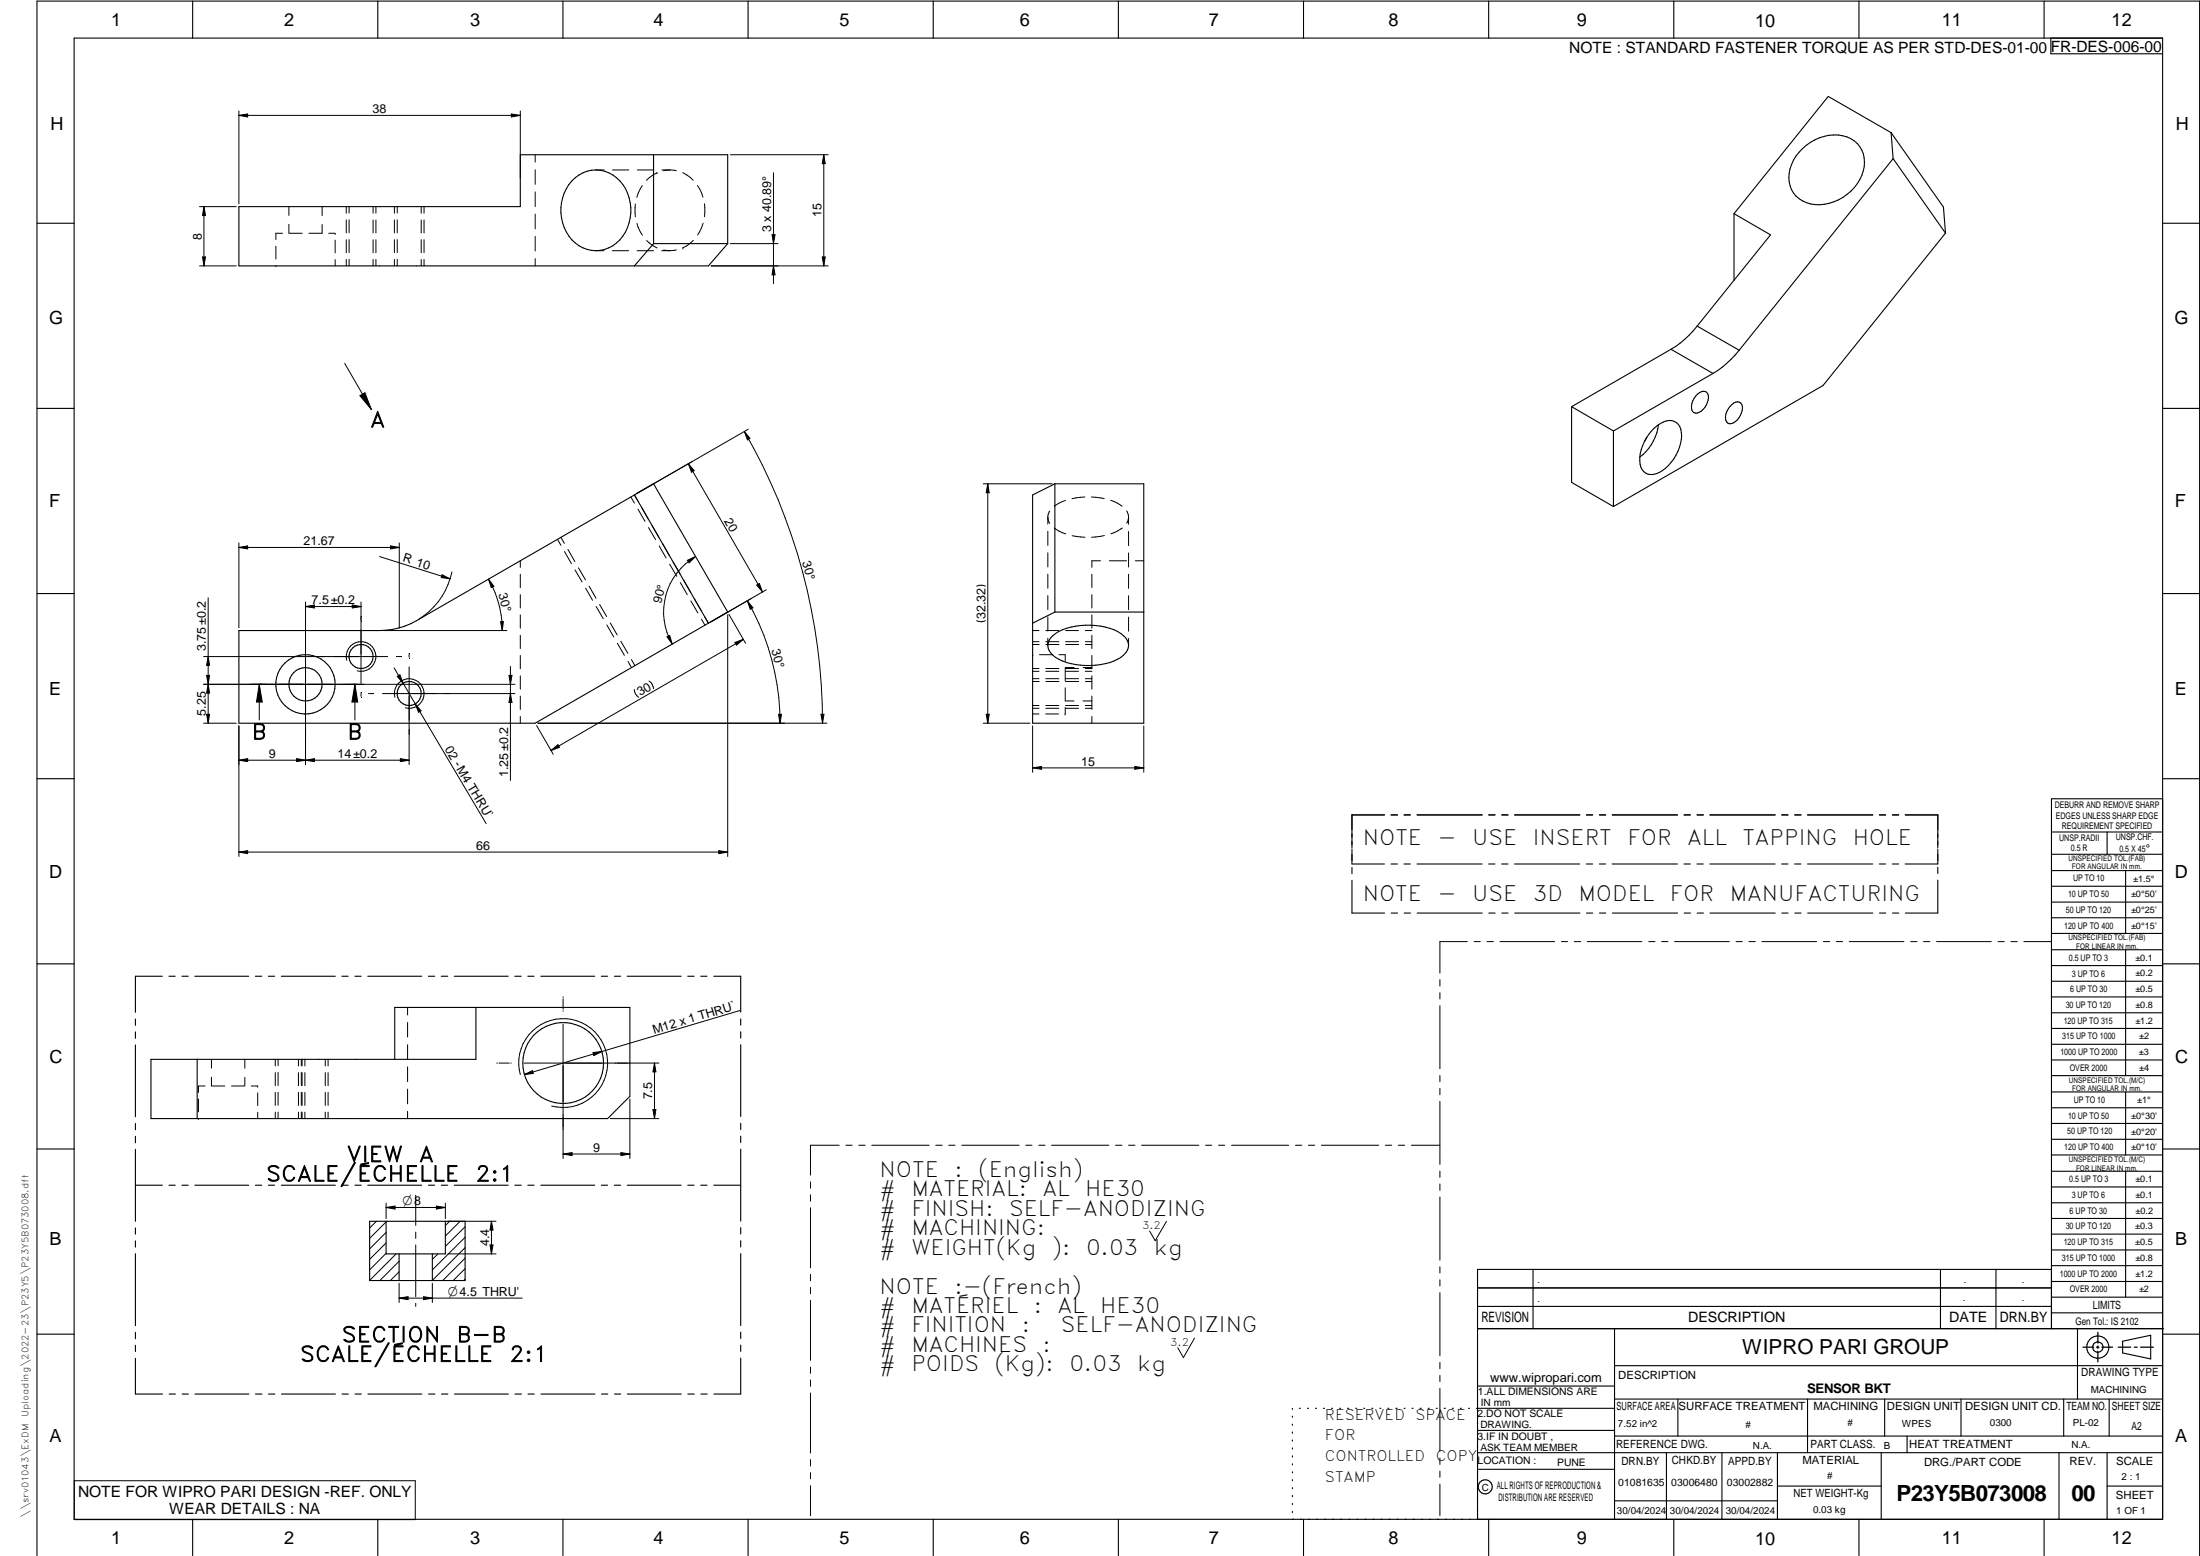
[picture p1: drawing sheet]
<svg xmlns="http://www.w3.org/2000/svg" width="594mm" height="420mm" viewBox="0 0 594 420" stroke-linecap="round" stroke-linejoin="round" font-family="sans-serif">
<g fill="none" stroke="#000" stroke-width=".3">
<path d="M20 10.3h564v400h-564zM52 .3v10M102 .3v10M152 .3v10M202 .3v10M252 .3v10M302 .3v10M352 .3v10M402 .3v10M452 .3v10M502 .3v10M552 .3v10"/>
<path d="M553.8 10.3v4.2h30.2M510.7 35.8l.5 7M510.7 35.8l-17-9.8-25.5 31.7M510.7 35.8l14.1 20.1 .5 7M64.5 55.8h76v-14h56v24l-5.2 6h-126.8zM154.4 48.9a8.8 8.8 0 0 1 14.5 2 12 12 0 0 1-3.4 15.5 8.9 8.9 0 0 1-13.1-5 12.2 12.2 0 0 1 2-12.5zM176.5 41.8v24M468.2 57.7v18M468.2 57.7l9.9 5.7-19.8 24.7M486.7 40.1a12.2 12.2 0 0 1 12-3.1 7.4 7.4 0 0 1 4.1 10.3 12.6 12.6 0 0 1-15 7.4 7.3 7.3 0 0 1-4-10.2 11 11 0 0 1 2.9-4.4zM511.2 42.8l14.1 20.1M511.2 42.8l-41.6 51.8"/>
<path d="M10 60.3h10M176.5 65.8l-5.2 6M176.5 65.8h20M525.3 62.9l-33 41.2-56.6 32.7M584 60.3h10M451.2 94.3l-26.8 15.5M451.2 94.3l11.4 6.5M458.3 88.1l11.3 6.5M458.3 88.1a25.1 25.1 0 0 1-7.1 6.2M469.6 94.6l-2.2 2.5a22.4 22.4 0 0 1-4.8 3.7M10 110.3h10M424.4 109.8v20.5l11.3 6.5"/>
<path d="M424.4 109.8l11.3 6.6M435.7 116.4v20.4M444.7 118.1l-.5 .9M446.7 115.6a5.6 5.6 0 0 1 5.4-1.8 3.8 3.8 0 0 1 2 3.9 11.9 11.9 0 0 1-6.8 10.2 3.2 3.2 0 0 1-4.5-3.4 12.4 12.4 0 0 1 3.9-8.9zM447.8 114.7a12.9 12.9 0 0 1-5 8.7M458.4 106.4a1.61 1.61 0 0 1 1.6-.7 1.61 1.61 0 0 1 1.3 1.1 4.3 4.3 0 0 1-3.5 4.7 1.86 1.86 0 0 1-.9-2.7l.6-1.3zM462.6 100.8l-26.9 15.6M467.6 109.3a1.61 1.61 0 0 1 2.2-.6 1.61 1.61 0 0 1 .6 2.2 4.1 4.1 0 0 1-3.4 3.5 1.9 1.9 0 0 1-.9-2.7l.6-1.3zM584 110.3h10M171.3 133.6l5.2-3 20 34.7-5.2 3M171.3 133.6l20 34.7M171.3 133.6l-58.8 34a20.1 20.1 0 0 1-10 2.7h-38v25h80l46.8-27"/>
<path d="M278.8 133.6l6.1-3h24v64.7h-30.1zM284.9 130.6v34.7M10 160.3h10M283.7 172.3a14.1 14.1 0 0 1 10.8-3.5 13.5 13.5 0 0 1 9.5 3.5 3.4 3.4 0 0 1-1.3 5.2 18.7 18.7 0 0 1-17.7 0 3.4 3.4 0 0 1-1.3-5.2zM284.9 165.3h24M284.9 165.3l-6.1 3M584 160.3h10M10 210.3h10M584 215.7h-30v143.1M584 210.3h10M365.1 237.7v8.8h8.8M365.1 234.2v1.7"/>
<path d="M365.1 229.2v4.1h8.7M373.9 220h-8.8v8.9M375.6 220h1.8M375.6 233.3h1.8M379.1 220h1.8M379.1 233.3h1.7M382.6 220h17.7M382.6 233.3h17.6M402 220h1.7M402 233.3h1.7M405.5 220h1.7M405.5 233.3h1.7"/>
<path d="M409 220h17.6M409 233.3h17.6M428.4 220h1.7M428.4 233.3h1.7M431.9 220h1.7M431.9 233.3h1.7M435.3 220h17.7M435.3 233.3h17.7M454.7 220h1.8M454.7 233.3h1.7M458.3 220h1.7M458.3 233.3h1.6"/>
<path d="M461.7 220h17.7M461.7 233.3h17.6M481.1 220h1.7M481.1 233.3h1.7M484.6 220h1.8M484.6 233.3h1.7M488.1 220h17.6M488.1 233.3h17.6M507.5 220h1.7M507.5 233.3h1.7M511 220h1.7M511 233.3h1.7"/>
<path d="M514.5 220h8.8v8.9M523.3 234.2v1.7M523.3 237.7v8.8h-8.8M523.3 229.3v4h-8.8M554 224.7h30M554 230.7h30M554 235.1h30M554 239.3h30M569 224.7v6M574 235.1v17M375.7 246.5h1.7M379.2 246.5h1.7"/>
<path d="M382.7 246.5h17.6M402 246.5h1.7M405.5 246.5h1.7M409 246.5h17.6M428.4 246.5h1.7M431.9 246.5h1.7M435.4 246.5h17.6M454.8 246.5h1.7M458.3 246.5h1.7M461.8 246.5h17.6M481.2 246.5h1.6M484.7 246.5h1.7"/>
<path d="M488.1 246.5h17.6M507.5 246.5h1.7M511 246.5h1.7M554 243.6h30M554 247.8h30M554 252.1h30M554 256.5h30M574 256.5v33.9M10 260.3h10M36.6 275.2v1.7M36.6 278.6v1.8M43.9 263.6h-7.3v9.7"/>
<path d="M45.6 263.6h1.7M49.1 263.6h1.7M52.6 263.6h14.6M69 263.6h1.7M72.5 263.6h1.7M76 263.6h14.5M92.3 263.6h1.7M95.8 263.6h1.7M99.3 263.6h14.6M115.7 263.6h1.7M119.2 263.6h1.7M122.7 263.6h14.5"/>
<path d="M128.5 272v14h-87.7v16h123.3l6-6v-24h-63.5v14M139 263.6h1.8M142.5 263.6h1.7M146 263.6h14.6M162.4 263.6h1.7M165.9 263.6h1.7M169.4 263.6h14.5M185.7 263.6h1.7M189.2 263.6h1.7M192.7 263.6h7.3v9.7M200 275.1v1.7M200 278.6v1.7"/>
<path d="M554 260.7h30M554 265h30M554 269.2h30M554 273.5h30M554 277.7h30M584 260.3h10M36.6 282.2v19.3M53.2 286v16M200 282.1v19.4M554 282h30M554 286.2h30M554 290.4h30"/>
<path d="M554 294.9h30M554 299.1h30M574 294.9v17M10 310.3h10M36.6 303.4v1.7M36.6 306.8v1.8M36.6 310.3v19.5M200 303.3v1.7M200 306.8v1.7M200 310.3v19.4M554 303.4h30M554 307.6h30"/>
<path d="M554 311.9h30M554 316.3h30M574 316.3v34M584 310.3h10M36.6 331.6v1.6M36.6 335.1v1.7M36.6 338.5v19.5M36.6 320h7.3M45.6 320h1.7M49.1 320h1.7M52.6 320h14.6M69 320h1.7"/>
<path d="M72.5 320h1.7M76 320h14.5M92.3 320h1.7M95.8 320h1.7M99.3 320h14.6M99.8 329.8h25.8v16h-25.8zM107.8 338.6v7.2M115.7 320h1.7M116.7 338.6v7.2M119.2 320h1.7M120.3 329.8v8.8h-16v-8.8M122.7 320h14.5"/>
<path d="M139 320h1.8M142.5 320h1.7M146 320h14.6M162.4 320h1.7M165.9 320h1.7M169.4 320h14.5M185.7 320h1.7M189.2 320h1.7M192.7 320h7.3M200 331.5v1.7M200 335v1.7M200 338.5v19.4"/>
<path d="M554 320.5h30M554 324.8h30M554 329h30M554 333.2h30M554 337.5h30M36.6 359.7v1.8M200 359.7v1.7M399 358.8h185.2M399 352.8h155M399 347.8h155M414 342.8v16M436 358.8v51.5"/>
<path d="M524 342.8v16M539 342.8v16M554 341.8h30M554 346h30M554 350.3h30M554 354.5h30M554 342.8h-155v67.5M561 358.8v19M10 360.3h10M36.6 366.8v9.6h7.3M36.6 363.3v1.7M45.7 376.4h1.7"/>
<path d="M49.2 376.4h1.7M52.7 376.4h14.5M69 376.4h1.7M72.5 376.4h1.7M76 376.4h14.6M92.4 376.4h1.7M95.9 376.4h1.7M99.3 376.4h14.6M115.7 376.4h1.7M119.2 376.4h1.7M122.7 376.4h14.6M139.1 376.4h1.7"/>
<path d="M142.6 376.4h1.7M146.1 376.4h14.5M162.4 376.4h1.7M165.9 376.4h1.7M169.4 376.4h14.6M185.8 376.4h1.7M189.3 376.4h1.7M200 363.2v1.7M200 366.7v9.7h-7.2M399 374.3h37M436 377.8h148M453.1 377.8v10"/>
<path d="M488.1 377.8v14.5M508.9 377.8v10M529.5 377.8v10M557.3 377.8v10M569.5 377.8v10M573.2 362.2l7.6-1.6v6.3l-7.6-1.6zM584 368.8h-148M584 360.3h10M349 380.3v.3M349 382.4v.3M349 384.6v.3M349 386.7v.3"/>
<path d="M349 388.8v.3M349 391v.3M349 393.1v.3M349 395.3v.3M349 397.4v.3M349 399.5v.3M350.9 380.3h.2M353.1 380.3h.2M355.2 380.3h.3M357.4 380.3h.3M359.6 380.3h.3M361.7 380.3h.3"/>
<path d="M363.9 380.3h.3M366.1 380.3h.3M368.3 380.3h.2M370.4 380.3h.3M372.6 380.3h.3M374.8 380.3h.3M376.9 380.3h.4M379.1 380.3h.3M381.3 380.3h.3M383.4 380.3h.4M385.6 380.3h.3M387.8 380.3h.3"/>
<path d="M390 380.3h.3M392.2 380.3h.3M394.3 380.3h.3M396.5 380.3h.3M398.7 380.3h37.3M399 396.7h37M399 392.3h185M399 386.2h37M436 387.8h148M450 392.3v18M465 392.3v18M480 392.3v18"/>
<path d="M508 392.3v18M515 387.8v4.5M556 392.3v18M569 392.3v18M52 410.3v9.7M102 410.3v9.7M152 410.3v9.7M202 410.3v9.7M252 410.3v9.7M302 410.3v9.7M349 401.7v.3M349 403.8v.4"/>
<path d="M349 406v.3M349 408.1v.3M352 410.3v9.7M402 410.3v9.7M436 405.3h44M452 410.3v9.7M480 401.3h28M502 410.3v9.7M552 410.3v9.7M569 401.3h15M10 420v-419.7h584v419.7"/>
<circle cx="97.5" cy="177.3" r="3.2"/>
<circle cx="82.5" cy="184.8" r="4.5"/>
<circle cx="82.5" cy="184.8" r="8"/>
<circle cx="110.5" cy="187.3" r="3.2"/>
<circle cx="152.1" cy="287" r="10.9"/>
<circle cx="566.5" cy="363.7" r="1.39"/>
<circle cx="566.5" cy="363.8" r="3"/>
<circle cx="401.1" cy="401.5" r="1.9"/>
</g>
<g fill="none" stroke="#000" stroke-width=".27">
<path d="M64.5 30v25.1M64.5 31.2h76M64.5 31.2l2.4-.4v.8zM138.1 30.8l2.4 .4-2.4 .4zM140.5 30v18.1M53.9 55.8h9.9M55.1 55.8l.4 2.4h-.8zM55.1 55.8v16M78 55.8v2.4M87 55.8v2.4M93.5 55.8v1.8M93.5 59.4v3.5"/>
<path d="M94.3 55.8v1.7M94.3 59.4v3.5M100.7 55.8v1.8M100.7 59.4v3.5M101.5 55.8v1.8M101.5 59.4v3.5M106.5 55.8v1.8M106.5 59.4v3.5M107.3 55.8v1.7M107.3 59.4v3.5M113.7 55.8v1.8M113.7 59.4v3.5"/>
<path d="M114.5 55.8v1.8M114.5 59.4v3.5M144.5 41.8v2M144.5 45.8v4M144.5 51.8v4M144.5 57.8v4M160.9 45.9h2.2M165.4 45.9h4.4M171.6 55.1v3.4M172.1 45.9h4.4M173.4 50.1l-1.1 2.1-.3 1.1M177.4 46.7h.1"/>
<path d="M177.4 46.7l-2.1 1.3-.7 .7M178.7 45.9h2.2M180.9 45.9l1.7 .2M180.9 45.9l-1.8 .2M184.4 46.6l2.1 1.4 .7 .7M188.3 50.1l1.2 2.1 .3 1.1M190.2 55v3.5M197.2 41.8h26.4M208.9 46.7v29.9M222.5 41.8v30M222.5 41.8l.3 2.4h-.8zM53.9 71.8h9.9"/>
<path d="M54.7 69.4h.8l-.4 2.4zM74.5 71.8h.1M74.5 66.5v3.4M76.3 63h-1.8v1.7M78 60.6v2.4M78.1 63h3.5M83.4 63h3.5M87 60.6v2.4M88.8 63h1.7M90.5 63h.1M90.5 64.9v3.4M90.5 70.1v1.7"/>
<path d="M93.5 64.7v3.5M93.5 70.1v1.7M94.3 64.7v3.5M94.3 70v1.8M100.7 64.7v3.5M100.7 70.1v1.7M101.5 64.7v3.5M101.5 70.1v1.7M106.5 64.7v3.5M106.5 70.1v1.7M107.3 64.7v3.5M107.3 70v1.8"/>
<path d="M113.7 64.7v3.5M113.7 70.1v1.7M114.5 64.7v3.5M114.5 70.1v1.7M144.5 63.8v4M144.5 69.9v1.9M160.9 67.7h2.2M165.3 67.7h4.4M172 60.3l.3 1.1 1.2 2.1M172 67.7h4.4M174.6 64.9l1.8 1.5 1.1 .6M178.7 67.7h2.2"/>
<path d="M179.2 67.5l1.7 .2M182.7 67.5l-1.8 .2M184.4 66.9h.1M187.2 64.9l-1.7 1.5-1.1 .5M189.9 60.3l-.4 1.1-1.1 2.1M192 71.8h31.6M197.2 65.8h12.9M208.5 63.4h.8l-.4 2.4zM208.9 71.8l.4 2.4h-.8zM222 69.4h.8l-.3 2.4zM93.1 98.1l7.2 12.5M97.2 106.8l1.3-.8 1.8 4.6z"/>
<path d="M201 116.5l1.5 1.9-.7 .4zM201 116.5a157.4 157.4 0 0 1 21.1 78.8M202.1 115.9l-30.2 17.4M170.3 134.2l1 1.6M171.3 133.6l.9 1.7M172.3 137.5l1.9 3.3M173.2 136.9l1.9 3.3M185.9 125.2l1.5 1.9-.7 .4zM185.9 125.2l20 34.7M265.5 130.6h18.6M266.7 130.6l.4 2.5h-.8zM266.7 130.6v64.7"/>
<path d="M282.9 139.6l.6 1.7M282.9 139.6v1.9M283.5 138l-.6 1.6M287.7 135.1l-1.8 .8-1.2 .8M292.9 134.2l-3.4 .5M294.7 134.2l3.5 .4M299.9 135.1l1.9 .8 1.2 .8M304.2 138l.6 1.6M304.8 139.6v2M304.8 139.6l-.6 1.7M64.5 146.6v22.9M64.5 147.8h43.3"/>
<path d="M64.5 147.8l2.4-.4v.8zM102.5 150.3l19 6M105.4 147.4l2.4 .4-2.4 .4zM107.8 146.6v22.9M119.4 155.2l2.1 1.1-2.3-.3zM122 154.4a19.9 19.9 0 0 1-8.9 12.8M131.9 156.4l1.5 1.9-.7 .4zM131.9 156.4a27.7 27.7 0 0 1 3.7 13.9M140.5 151.4v1.8M140.5 155.1v3.6M150.5 145.6l1 1.6M151.5 145.1l.9 1.6"/>
<path d="M152.4 148.9l1.9 3.3M153.4 148.4l1.8 3.2M155.3 153.9l1.9 3.2M156.2 153.3l1.9 3.3M158.2 158.8l1.8 3.3M159.1 158.3l1.8 3.2M175.1 142.5l1.9 3.2M176.1 141.9l1.9 3.3M178 147.4l1.9 3.3M178.9 146.8l1.9 3.3M180.8 152.4l1.9 3.2M181.8 151.8l1.9 3.2"/>
<path d="M183.7 157.3l1.9 3.3M184.7 156.7l1.8 3.3M185.6 151.3l2.2-1-1.7 1.7zM187.8 150.3a17.3 17.3 0 0 0-6.3 23.6M204.3 158l.8-.4 .8 2.3zM206.9 159.3l-15 8.6M266.1 158.3a2.89 2.89 0 0 0-2.4 0M282.9 143.5v3.8M282.9 149.3v3.8M282.9 155v3.8M284.7 142.6l1.2 .8 1.9 .7M289.5 144.7l3.5 .4"/>
<path d="M294.8 155.1v3.6M297.2 151.4h-2.4v1.8M298.2 144.6l-3.4 .5M299.5 151.4h4.7M303.1 142.6l-1.3 .8-1.8 .7M304.8 143.5v3.8M304.8 149.3v3.8M304.8 155.1v3.8M306.6 151.4h2.3M55 177.3h49.7M56.2 161.4v33.9M56.2 177.3l.4 2.4h-.8z"/>
<path d="M82.5 162.6v43.9M82.5 163.8h15M82.5 163.8l2.4-.4v.8zM93.6 178.3a4 4 0 0 1 3.6-5 4 4 0 0 1 4.3 4.3 4 4 0 0 1-5 3.5M95.1 163.4l2.4 .4-2.4 .4zM97.5 162.6v21.9M103.2 170.3h33.7M107.3 177.3h1M110.5 176.5v1M135.2 167.9h.7l-.3 2.4zM137.8 180v30.7M140.5 160.6v3.6"/>
<path d="M140.5 166v3.6M140.5 171.5v3.6M140.5 177v3.6M161 163.8l1.9 3.2M161.9 163.2l1.9 3.3M163.9 168.7l1.8 3.3M164.8 168.2l1.9 3.2M166.7 173.7l1.9 3.3M167.6 173.1l1.9 3.3M169.6 178.6l.9 1.7M170.5 178.1l.9 1.6M180.1 172l.7-.4 .7 2.3z"/>
<path d="M186.6 162.3l1.9 3.2M187.5 161.7l1.9 3.2M189.4 167.2l1 1.6M190.3 166.6l1 1.7M196.5 166v65.3M196.8 165.9l4.5 7.8M198.5 173.5l2.2-.9-1.8 1.6zM200.7 172.6l-51.9 30M201.8 162.2a66.1 66.1 0 0 1 8.8 33.1M201.8 162.2l1.5 1.9-.7 .4zM266.1 167.6a2.52 2.52 0 0 1-2.4 0M278.8 174h1.8"/>
<path d="M278.8 173.3h1.8M278.8 170.3h1.8M278.9 176.8h.1M280.7 176.8h3.4M282.4 173.3h3.5M282.4 170.3h3.5M282.4 174h3.6M282.9 160.8v3.8M282.9 166.6v3.8M282.9 172.3v2M286 176.8h1.6v1.8M287.7 173.3h3.5"/>
<path d="M287.7 170.3h3.5M287.8 174h3.5M293.1 173.3h1.7M293.1 170.3h1.7M293.1 174h1.7M294.8 160.6v3.6M294.8 166v3.6M294.8 171.5v3.6M294.8 177v3.6M304.8 160.9v3.7M304.8 166.6v3.8M304.8 172.4v1.9"/>
<path d="M55 184.8h84.1M55 195.3h8.8M55.8 192.9h.8l-.4 2.4zM55.8 182.4h.8l-.4 2.4zM56.2 184.8l.4 2.4h-.8zM64.5 196v35.3M70 184.8l.8 4.8h-1.5zM70 184.8v9.6M95.8 184.8l.8 4.8h-1.6zM95.8 184.8v9.6M97.5 187.1v.9M99.5 187.3h.1"/>
<path d="M99.7 187.3h1M103.3 187.3h35.8M106.4 180.3l5.7 9.8M106.6 188.3a4 4 0 0 1 3.6-5 4 4 0 0 1 4.3 4.3 4 4 0 0 1-5 3.5M107.3 182.6l.7-.4 .8 2.3zM110.5 180.1v26.4M112.1 190.1l1.6 1.8-.7 .4zM112.1 190.1l19.2 32.3M137.4 182.4h.9l-.5 2.4zM137.8 187.3l.5 2.4h-.9zM140.5 182.5v3.6M140.5 188v3.6"/>
<path d="M140.5 193.5v1.8M144.9 195.9l4.5 7.8M145.2 195.3h78.1M171.3 186.2a2.73 2.73 0 0 0 1.2 2.1M175.3 183.9a2.77 2.77 0 0 1 1.2 2.1M210.2 192.9h.8l-.4 2.4zM221.7 192.9h.8l-.4 2.4zM265.5 195.3h12.6M266.3 192.9h.8l-.4 2.4zM278.8 192.8h1.8M278.8 184h1.8M278.8 190.5h1.8"/>
<path d="M278.8 180.5h1.8M278.8 183.3h1.8M278.8 191.3h1.8M278.8 181.3h1.8M278.8 196v12.5M282.4 192.8h3.4M282.4 190.5h3.5M282.4 180.5h3.5M282.4 183.3h3.5M282.4 191.3h3.5M282.4 181.3h3.5M282.4 184h3.6"/>
<path d="M287.6 192.8h.1M287.6 189.3h2.4M287.6 180.3h2.5M287.6 180.4v3.5M287.6 185.7v3.5M287.6 191.1v1.7M287.7 190.5h3.5M287.7 180.5h3.5M287.7 183.3h3.5M287.7 191.3h3.5M287.7 181.3h3.5M287.8 184h3.5"/>
<path d="M292.4 189.3h2.4M292.5 180.3h2.3M293.1 190.5h1.7M293.1 180.5h1.7M293.1 183.3h1.7M293.1 191.3h1.7M293.1 181.3h1.7M293.1 184h1.7M294.8 182.5v3.6M294.8 188v3.6M294.8 193.5v1.8M308.9 196v12.5"/>
<path d="M64.5 205.3h46M64.5 205.3l2.4-.4v.8zM80.1 204.9l2.4 .4-2.4 .4zM82.5 205.3l2.4-.4v.8zM108.1 204.9l2.4 .4-2.4 .4zM148.8 202.6l1.9-1.5 .4 .7zM278.8 207.3l2.5-.3v.7zM278.8 207.3h30.1M306.4 207l2.5 .3-2.5 .4zM64.5 230.1l2.4-.4v.8zM64.5 230.1h132M194.1 229.7l2.4 .4-2.4 .4z"/>
<path d="M396.2 254.3h-7.4v8.5M398.1 254.3h1.6M401.5 254.3h1.8M405 254.3h14.8M421.6 254.3h1.7M425.1 254.3h1.7M428.6 254.3h14.8M445.2 254.3h1.7M448.7 254.3h1.7M452.2 254.3h14.8M468.8 254.3h1.7M472.3 254.3h1.7"/>
<path d="M475.8 254.3h14.8M492.4 254.3h1.7M495.8 254.3h1.8M499.4 254.3h14.7M516 254.3h1.6M519.4 254.3h1.8M522.9 254.3h14.8M539.5 254.3h1.7M543 254.3h1.7M546.5 254.3h7.4M110.1 272v2.1M110.1 276.1v3.9"/>
<path d="M152.1 269.2v.1M152.1 269.7v2.8M152.1 272.9v.1M152.1 276.6v36.2M199.9 272.8l-37.3 11.1M388.8 264.5v1.8M388.8 268.1v1.6M388.8 271.6v17M53.6 296.8v3.4M55.4 293.2h-1.8v1.8M57.1 286v2.4M57.1 290.9v2.3"/>
<path d="M57.2 293.2h3.5M62.5 293.2h3.5M66.1 286v2.5M66.1 290.9v2.3M67.9 293.2h1.7M69.6 293.3h.1M69.6 295.1v3.4M74.3 286v1.8M74.3 289.6v3.6M74.3 295v3.5M75.1 286v1.8M75.1 289.6v3.5"/>
<path d="M75.1 294.9v3.5M80.6 286v1.8M80.6 289.6v3.6M80.6 295v3.5M81.4 286v1.8M81.4 289.6v3.5M81.4 294.9v3.5M81.6 286v1.8M81.6 289.6v3.6M81.6 295v3.5M82.3 286v1.8M82.3 289.6v3.6"/>
<path d="M82.3 295v3.5M87.8 286v1.8M87.8 289.6v3.6M87.8 295v3.5M88.6 286v1.8M88.6 289.6v3.6M88.6 295v3.5M110.1 282.1v3.9M110.1 288.1v4M110.1 294.1v4M134.1 287.1h.2M134.7 287.1h2.8"/>
<path d="M138 287.1h.1M140.5 290.2a12 12 0 0 1 10.6-15.1 12 12 0 0 1 13 13 12 12 0 0 1-15.1 10.6M141.6 287.1h36.3M141.6 290.2l2.2-1.1 .2 .8zM160.1 284.2l2.5-.3-2.2 1.1zM162.6 283.9l-21 6.3M170.1 296.8v16M176.3 299.6h.8l-.4 2.4zM176.7 287.1v14.9M176.7 287.1l.4 2.3h-.8zM388.8 290.4v1.7M388.8 293.9v1.7"/>
<path d="M388.8 297.4v17M53.6 302h.1M69.6 300.4v1.6M74.3 300.3v1.7M75.1 300.3v1.7M80.6 300.3v1.7M81.4 300.3v1.7M81.6 300.3v1.7M82.3 300.3v1.7M87.8 300.3v1.7M88.6 300.3v1.7M110.1 300.1v1.9"/>
<path d="M152.1 311.6l2.4-.4v.8zM152.1 311.6h18M164.8 302h13.1M167.7 311.2l2.4 .4-2.4 .4zM218.9 319.2v1.6M226.6 309.2h-7.7v8.1M228.4 309.2h1.7M231.9 309.2h1.7M235.4 309.2h15.5M252.7 309.2h1.7M256.2 309.2h1.7M259.7 309.2h15.5"/>
<path d="M277 309.2h1.7M280.5 309.2h1.7M284 309.2h15.5M301.2 309.2h1.8M304.8 309.2h1.7M308.3 309.2h15.5M325.5 309.2h1.7M329.1 309.2h1.6M332.6 309.2h15.4M349.8 309.2h1.7M353.3 309.2h1.7M356.8 309.2h15.5"/>
<path d="M374.1 309.2h1.7M377.6 309.2h1.7M381.1 309.2h7.7M388.8 316.2v1.7M388.8 319.7v1.7M101.6 329.8l-1.8 1.8M104.3 324.9v4.2M104.3 326.1h16M104.3 326.1l2.4-.4v.8zM104.3 335.6l-4.5 4.5M104.3 338.4l-4.5 4.5M104.3 329.9l-4.5 4.5"/>
<path d="M104.3 332.8l-4.5 4.4M107 338.6l-7.2 7.1M112.3 322.7v8.2M112.3 332.7v1.7M112.3 336.2v13.9M117.8 325.7l2.5 .4-2.5 .4zM118.3 338.6l-1.6 1.5M120.3 324.9v4.2M121 329.8h12.9M121 338.6h12.9M121.4 329.8l-1.1 1.1M124.2 329.8l-3.9 4"/>
<path d="M125.6 331.3l-5.3 5.2M125.6 334.1l-8.9 8.8M125.6 336.9l-8.9 8.8M125.6 339.7l-6.1 6.1M132.3 336.2h.8l-.4 2.4zM132.7 329.8v8.8M132.7 329.8l.4 2.3h-.8zM218.9 322.6v1.8M218.9 326.1v16.2M315 329.8l-3.1 5.2-1.5-2.6M388.8 323.2v17.1M107.8 350.5l2.4-.4v.8z"/>
<path d="M107.8 346.5v5.2M107.8 350.5h33.2M107.8 340.6l-5.2 5.2M107.8 343.4l-2.4 2.4M112.3 351.9v.9M114.4 350.1l2.3 .4-2.3 .4zM116.7 346.5v5.2M125.6 342.6l-3.2 3.2M125.6 345.4l-.4 .4M218.9 344.1v1.8M218.9 347.6v1.7M218.9 351.2v16.1"/>
<path d="M388.8 342.1v1.6M388.8 345.6v1.7M388.8 349v17.1M218.9 369.1v1.7M218.9 372.6v1.8M218.9 376.1v16.2M322.6 361.3l-3 5.3-1.6-2.7M388.8 367.9v1.7M388.8 371.4v1.7M388.8 374.9v17M20.1 399.8h92v10.5h-92zM218.9 394.1v1.8"/>
<path d="M218.9 397.6v1.7M388.8 393.7v1.7M388.8 397.2v1.7M218.9 401.2v8.1M388.8 400.7v8.6"/>
</g>
<path d="M566.5 359.7v3M562.5 363.8h2.9M566.1 363.8h.7M566.5 363.4v.7M566.5 364.9v2.8M567.6 363.8h2.9M572 363.8h3.4M576.3 363.8h.8M578 363.8h3.5" fill="none" stroke="#000" stroke-width=".34"/>
<g fill="#000">
<path d="M64.5 31.2l2.4-.4v.8zM138.1 30.8l2.4 .4-2.4 .4zM55.1 55.8l.4 2.4h-.8zM222.5 41.8l.3 2.4h-.8zM54.7 69.4h.8l-.4 2.4zM208.9 71.8l.4 2.4h-.8zM208.5 63.4h.8l-.4 2.4zM222 69.4h.8l-.3 2.4zM97.2 106.8l1.3-.8 1.8 4.6zM201 116.5l1.5 1.9-.7 .4zM185.9 125.2l1.5 1.9-.7 .4zM266.7 130.6l.4 2.5h-.8z"/>
<path d="M64.5 147.8l2.4-.4v.8zM105.4 147.4l2.4 .4-2.4 .4zM119.4 155.2l2.1 1.1-2.3-.3zM131.9 156.4l1.5 1.9-.7 .4zM185.6 151.3l2.2-1-1.7 1.7zM204.3 158l.8-.4 .8 2.3zM56.2 177.3l.4 2.4h-.8zM82.5 163.8l2.4-.4v.8zM95.1 163.4l2.4 .4-2.4 .4zM135.2 167.9h.7l-.3 2.4zM180.1 172l.7-.4 .7 2.3zM198.5 173.5l2.2-.9-1.8 1.6z"/>
<path d="M201.8 162.2l1.5 1.9-.7 .4zM55.8 192.9h.8l-.4 2.4zM56.2 184.8l.4 2.4h-.8zM55.8 182.4h.8l-.4 2.4zM70 184.8l.8 4.8h-1.5zM95.8 184.8l.8 4.8h-1.6zM107.3 182.6l.7-.4 .8 2.3zM112.1 190.1l1.6 1.8-.7 .4zM137.4 182.4h.9l-.5 2.4zM137.8 187.3l.5 2.4h-.9zM210.2 192.9h.8l-.4 2.4zM221.7 192.9h.8l-.4 2.4z"/>
<path d="M266.3 192.9h.8l-.4 2.4zM64.5 205.3l2.4-.4v.8zM80.1 204.9l2.4 .4-2.4 .4zM82.5 205.3l2.4-.4v.8zM108.1 204.9l2.4 .4-2.4 .4zM148.8 202.6l1.9-1.5 .4 .7zM278.8 207.3l2.5-.3v.7zM306.4 207l2.5 .3-2.5 .4zM64.5 230.1l2.4-.4v.8zM194.1 229.7l2.4 .4-2.4 .4zM141.6 290.2l2.2-1.1 .2 .8zM160.1 284.2l2.5-.3-2.2 1.1z"/>
<path d="M176.7 287.1l.4 2.3h-.8zM176.3 299.6h.8l-.4 2.4zM152.1 311.6l2.4-.4v.8zM167.7 311.2l2.4 .4-2.4 .4zM104.3 326.1l2.4-.4v.8zM117.8 325.7l2.5 .4-2.5 .4zM132.7 329.8l.4 2.3h-.8zM132.3 336.2h.8l-.4 2.4zM107.8 350.5l2.4-.4v.8zM114.4 350.1l2.3 .4-2.3 .4z"/>
</g>
<g font-size="6">
<text x="512.1" y="405.2">P23Y5B073008</text>
<text x="559.4" y="405.2">00</text>
</g>
<g font-size="5.7">
<text x="100" y="115.4">A</text>
<text x="68" y="199.6">B</text>
<text x="93.8" y="199.6">B</text>
<text x="368" y="228.3">NOTE</text>
<text x="388.2" y="228.3">-</text>
<text x="397.6" y="228.3">USE</text>
<text x="413.9" y="228.3">INSERT</text>
<text x="439.4" y="228.3">FOR</text>
<text x="455.6" y="228.3">ALL</text>
<text x="470.5" y="228.3">TAPPING</text>
<text x="500.3" y="228.3">HOLE</text>
<text x="368" y="243.2">NOTE</text>
<text x="388.2" y="243.2">-</text>
<text x="397.6" y="243.2">USE</text>
<text x="413.9" y="243.2">3D</text>
<text x="426.2" y="243.2">MODEL</text>
<text x="450.9" y="243.2">FOR</text>
<text x="467.1" y="243.2">MANUFACTURING</text>
<text x="93.6" y="313.7">VIEW</text>
<text x="113.1" y="313.7">A</text>
<text x="237.5" y="317.8">NOTE</text>
<text x="257.7" y="317.8">:</text>
<text x="264.1" y="317.8">(English)</text>
<text x="71.9" y="319">SCALE/ÉCHELLE</text>
<text x="128.4" y="319">2:1</text>
<text x="237.5" y="323">#</text>
<text x="246.1" y="323">MATERIAL:</text>
<text x="281.5" y="323">AL</text>
<text x="293" y="323">HE30</text>
<text x="237.5" y="328.3">#</text>
<text x="246.1" y="328.3">FINISH:</text>
<text x="272.5" y="328.3">SELF-ANODIZING</text>
<text x="237.5" y="333.5">#</text>
<text x="246.1" y="333.5">MACHINING:</text>
<text x="237.5" y="338.8">#</text>
<text x="246.1" y="338.8">WEIGHT(Kg</text>
<text x="284" y="338.8">):</text>
<text x="293.3" y="338.8">0.03</text>
<text x="311.6" y="338.8">kg</text>
<text x="237.5" y="349.3">NOTE</text>
<text x="257.7" y="349.3">:-(French)</text>
<text x="237.5" y="354.5">#</text>
<text x="237.5" y="359.8">#</text>
<text x="246.1" y="359.8">FINITION</text>
<text x="246.1" y="354.5">MATÉRIEL</text>
<text x="275.9" y="359.8">:</text>
<text x="279.2" y="354.5">:</text>
<text x="285.6" y="354.5">AL</text>
<text x="286.5" y="359.8">SELF-ANODIZING</text>
<text x="297.1" y="354.5">HE30</text>
<text x="92.3" y="362.4">SECTION</text>
<text x="123.3" y="362.4">B-B</text>
<text x="237.5" y="365">#</text>
<text x="246.1" y="365">MACHINES</text>
<text x="281.5" y="365">:</text>
<text x="81" y="367.7">SCALE/ÉCHELLE</text>
<text x="137.6" y="367.7">2:1</text>
<text x="237.5" y="370.3">#</text>
<text x="246.1" y="370.3">POIDS</text>
<text x="268.5" y="370.3">(Kg):</text>
<text x="288.8" y="370.3">0.03</text>
<text x="307.1" y="370.3">kg</text>
</g>
<text font-size="5.6" x="470.5" y="365.5">WIPRO PARI GROUP</text>
<g font-size="4.9">
<text x="30" y="6.9">1</text>
<text x="76.7" y="6.9">2</text>
<text x="127" y="6.9">3</text>
<text x="176.5" y="6.9">4</text>
<text x="226.7" y="6.9">5</text>
<text x="275.4" y="6.9">6</text>
<text x="326.4" y="6.9">7</text>
<text x="375" y="6.9">8</text>
<text x="425.8" y="6.9">9</text>
<text x="473.9" y="7.3">10</text>
<text x="524.3" y="6.9">11</text>
<text x="570.2" y="6.9">12</text>
<text x="13.6" y="35.1">H</text>
<text x="587.6" y="35.1">H</text>
<text x="13.2" y="87.5">G</text>
<text x="587.2" y="87.5">G</text>
<text x="13.2" y="137">F</text>
<text x="587.2" y="137">F</text>
<text x="13.2" y="187.6">E</text>
<text x="587.2" y="187.6">E</text>
<text x="13.2" y="237">D</text>
<text x="587.2" y="237">D</text>
<text x="13.4" y="287.1">C</text>
<text x="587.4" y="287.1">C</text>
<text x="13.4" y="336.2">B</text>
<text x="587.4" y="336.2">B</text>
<text x="13.4" y="389.3">A</text>
<text x="587.4" y="389.3">A</text>
<text x="30" y="416.9">1</text>
<text x="76.7" y="416.9">2</text>
<text x="127" y="416.9">3</text>
<text x="176.5" y="416.9">4</text>
<text x="226.7" y="416.9">5</text>
<text x="275.4" y="416.9">6</text>
<text x="326.4" y="416.9">7</text>
<text x="375" y="416.9">8</text>
<text x="425.8" y="416.9">9</text>
<text x="473.9" y="417.3">10</text>
<text x="524.3" y="416.9">11</text>
<text x="570.2" y="416.9">12</text>
</g>
<g font-size="4.2">
<text x="423.7" y="14.3">NOTE : STANDARD FASTENER TORQUE AS PER STD-DES-01-00</text>
<text x="553.8" y="14">FR-DES-006-00</text>
<text x="21.1" y="404.3">NOTE FOR WIPRO PARI DESIGN -REF. ONLY</text>
<text x="45.7" y="408.8">WEAR DETAILS : NA</text>
</g>
<g font-size="3.9">
<text x="400" y="357.1">REVISION</text>
<text x="455.9" y="357.1">DESCRIPTION</text>
<text x="526.4" y="357.1">DATE</text>
<text x="540" y="357.1">DRN.BY</text>
<text x="357.8" y="383.3">RESERVED</text>
<text x="382.3" y="383.3">SPACE</text>
<text x="357.8" y="388.9">FOR</text>
<text x="357.8" y="394.5">CONTROLLED</text>
<text x="387.8" y="394.5">COPY</text>
<text x="357.8" y="400">STAMP</text>
</g>
<g font-size="3.7">
<text x="108.7" y="325.5">O8</text>
<text x="120.9" y="349.9">O4.5 THRU'</text>
</g>
<text font-size="3.6" x="488" y="376.1">SENSOR BKT</text>
<text font-size="3.5" x="402.4" y="373.3">www.wipropari.com</text>
<g font-size="3.4">
<text x="100.6" y="30.6">38</text>
<text x="221.8" y="58.7" transform="rotate(-90 221.8 58.7)">15</text>
<text x="54.5" y="64.7" transform="rotate(-90 54.5 64.7)">8</text>
<text x="208.3" y="62.7" transform="rotate(-90 208.3 62.7)">3 x 40.89°</text>
<text x="195.5" y="140.6" transform="rotate(60 195.5 140.6)">20</text>
<text x="82" y="147.2">21.67</text>
<text x="108.6" y="151.6" transform="rotate(18 108.6 151.6)">R 10</text>
<text x="216.7" y="151.8" transform="rotate(75 216.7 151.8)">30°</text>
<text x="134.6" y="160.4" transform="rotate(75 134.6 160.4)">30°</text>
<text x="84.2" y="163.2">7.5±0.2</text>
<text x="178.6" y="163.1" transform="rotate(-75 178.6 163.1)">90°</text>
<text x="266.1" y="167.2" transform="rotate(-90 266.1 167.2)">32.32</text>
<text x="55.6" y="175.8" transform="rotate(-90 55.6 175.8)">3.75±0.2</text>
<text x="208.3" y="175.6" transform="rotate(75 208.3 175.6)">30°</text>
<text x="172.8" y="188" transform="rotate(-30 172.8 188)">30</text>
<text x="55.6" y="193.3" transform="rotate(-90 55.6 193.3)">5.25</text>
<text x="120" y="202.2" transform="rotate(59 120 202.2)">02 -M4 THRU`</text>
<text x="72.6" y="204.7">9</text>
<text x="91.1" y="204.6">14±0.2</text>
<text x="137.2" y="209.9" transform="rotate(-90 137.2 209.9)">1.25±0.2</text>
<text x="292" y="206.8">15</text>
<text x="128.6" y="229.5">66</text>
<text x="176.7" y="279.1" transform="rotate(-16 176.7 279.1)">M12 x 1 THRU`</text>
<text x="176.1" y="296.9" transform="rotate(-90 176.1 296.9)">7.5</text>
<text x="160.1" y="311">9</text>
<text x="132.1" y="336.5" transform="rotate(-90 132.1 336.5)">4.4</text>
</g>
<g font-size="3.1">
<text x="565.1" y="353.5">LIMITS</text>
<text x="562" y="371.7">DRAWING TYPE</text>
<text x="437" y="372.3">DESCRIPTION</text>
<text x="436.5" y="380.8">SURFACE AREA</text>
<text x="453.3" y="380.8">SURFACE TREATMENT</text>
<text x="489.7" y="380.8">MACHINING</text>
<text x="509.5" y="380.8">DESIGN UNIT</text>
<text x="530.6" y="380.8">DESIGN UNIT CD.</text>
<text x="558" y="380.6">TEAM NO.</text>
<text x="570.3" y="380.7">SHEET SIZE</text>
<text x="575.6" y="386.1">A2</text>
<text x="436.4" y="391.1">REFERENCE DWG.</text>
<text x="437.8" y="395.5">DRN.BY</text>
<text x="451.4" y="395.4">CHKD.BY</text>
<text x="466.6" y="395.5">APPD.BY</text>
<text x="486.7" y="395.4">MATERIAL</text>
<text x="488.9" y="390.9">PART CLASS.</text>
<text x="515.6" y="390.9">HEAT TREATMENT</text>
<text x="519.6" y="395.9">DRG./PART CODE</text>
<text x="558.9" y="395.5">REV.</text>
<text x="571.4" y="395.6">SCALE</text>
<text x="484.3" y="404.2">NET WEIGHT-Kg</text>
<text x="571.4" y="404.7">SHEET</text>
</g>
<text font-size="3" x="579.5" y="230.1">°</text>
<g font-size="2.8">
<text x="308.4" y="332">3.2</text>
<text x="560.4" y="357.7">Gen Tol.: IS 2102</text>
<text x="316" y="363.5">3.2</text>
<text x="399.1" y="376.6">1.ALL DIMENSIONS ARE</text>
<text x="399" y="382.7">2.DO NOT SCALE</text>
<text x="399" y="388.7">3.IF IN DOUBT ,</text>
<text x="399" y="395.4">LOCATION :</text>
<text x="420.5" y="396">PUNE</text>
<text x="404.2" y="402">ALL RIGHTS OF REPRODUCTION &amp;</text>
<text x="437" y="401.2">01081635</text>
<text x="451.3" y="401.2">03006480</text>
<text x="466.3" y="401.2">03002882</text>
<text x="404.7" y="405.4">DISTRIBUTION ARE RESERVED</text>
</g>
<g font-size="2.7">
<text x="564.6" y="376.2">MACHINING</text>
<text x="399.9" y="379.7">IN mm</text>
<text x="399.7" y="385.7">DRAWING.</text>
<text x="436.9" y="385.4">7.52 in^2</text>
<text x="471.4" y="385.5">#</text>
<text x="498.9" y="385">#</text>
<text x="513.6" y="385.3">WPES</text>
<text x="537.3" y="385.1">0300</text>
<text x="559.7" y="385.1">PL-02</text>
<text x="399.7" y="391.8">ASK TEAM MEMBER</text>
<text x="473.4" y="391.2">N.A.</text>
<text x="508.7" y="391.2">B</text>
<text x="559.3" y="391.1">N.A.</text>
<text x="493.4" y="399.5">#</text>
<text x="572.8" y="399.7">2 : 1</text>
<text x="400.1" y="402.5">C</text>
<text x="436.6" y="408.7">30/04/2024</text>
<text x="450.9" y="408.8">30/04/2024</text>
<text x="466" y="408.9">30/04/2024</text>
<text x="489.6" y="408.5">0.03 kg</text>
<text x="571.4" y="408.7">1 OF 1</text>
</g>
<g font-size="2.5">
<text x="554.9" y="218.3">DEBURR AND REMOVE SHARP</text>
<text x="555.2" y="221">EDGES UNLESS SHARP EDGE</text>
<text x="556.1" y="227.1">UNSP.RADII</text>
<text x="556.8" y="223.8">REQUIREMENT SPECIFIED</text>
<text x="571.4" y="226.9">UNSP.CHF.</text>
<text x="559.2" y="229.9">0.5 R</text>
<text x="572.3" y="230.1">0.5 X 45</text>
<text x="559.8" y="238">UP TO 10</text>
<text x="576.1" y="238.1">±1.5°</text>
<text x="558.5" y="242.2">10 UP TO 50</text>
<text x="575.5" y="242.3">±0°50'</text>
<text x="557.4" y="250.7">120 UP TO 400</text>
<text x="557.9" y="246.5">50 UP TO 120</text>
<text x="575.5" y="250.7">±0°15'</text>
<text x="575.5" y="246.5">±0°25'</text>
<text x="558.7" y="259.4">0.5 UP TO 3</text>
<text x="559.5" y="263.7">3 UP TO 6</text>
<text x="576.6" y="263.6">±0.2</text>
<text x="576.6" y="259.4">±0.1</text>
<text x="559" y="267.9">6 UP TO 30</text>
<text x="576.6" y="267.9">±0.5</text>
<text x="557.8" y="272.2">30 UP TO 120</text>
<text x="576.6" y="272.2">±0.8</text>
<text x="556.9" y="280.7">315 UP TO 1000</text>
<text x="557.3" y="276.4">120 UP TO 315</text>
<text x="576.6" y="276.4">±1.2</text>
<text x="577.7" y="280.7">±2</text>
<text x="556.4" y="284.9">1000 UP TO 2000</text>
<text x="577.6" y="284.9">±3</text>
<text x="558.9" y="289.2">OVER 2000</text>
<text x="577.7" y="289.3">±4</text>
<text x="560" y="297.9">UP TO 10</text>
<text x="577.1" y="297.9">±1°</text>
<text x="558.5" y="302.1">10 UP TO 50</text>
<text x="575.5" y="302.1">±0°30'</text>
<text x="557.4" y="310.6">120 UP TO 400</text>
<text x="558.2" y="306.3">50 UP TO 120</text>
<text x="575.5" y="310.6">±0°10'</text>
<text x="575.5" y="306.4">±0°20'</text>
<text x="558.8" y="319.2">0.5 UP TO 3</text>
<text x="559.4" y="323.4">3 UP TO 6</text>
<text x="576.6" y="319.2">±0.1</text>
<text x="576.6" y="323.5">±0.1</text>
<text x="558.9" y="327.7">6 UP TO 30</text>
<text x="576.7" y="327.7">±0.2</text>
<text x="557.8" y="332">30 UP TO 120</text>
<text x="576.6" y="332">±0.3</text>
<text x="556.8" y="340.5">315 UP TO 1000</text>
<text x="557.3" y="336.3">120 UP TO 315</text>
<text x="576.6" y="336.3">±0.5</text>
<text x="576.6" y="340.5">±0.8</text>
<text x="415.2" y="346.4">.</text>
<text x="530.3" y="346.5">.</text>
<text x="545.9" y="346.4">.</text>
<text x="556.2" y="344.7">1000 UP TO 2000</text>
<text x="576.6" y="344.7">±1.2</text>
<text x="415.2" y="351.5">.</text>
<text x="530" y="351.3">.</text>
<text x="545.9" y="351.4">.</text>
<text x="558.9" y="349">OVER 2000</text>
<text x="577.6" y="349">±2</text>
</g>
<g font-size="2.4">
<text x="7.7" y="382.7" transform="rotate(-90 7.7 382.7)">Uploading\2022-23\P23Y5\P23Y5B073008.dft</text>
<text x="7.7" y="409.8" transform="rotate(-90 7.7 409.8)">\\srv01043\ExDM</text>
</g>
<g font-size="2.1">
<text x="558.5" y="232.4">UNSPECIFIED TOL.(FAB)</text>
<text x="559.5" y="234.7">FOR ANGULAR IN mm.</text>
<text x="558.6" y="253.9">UNSPECIFIED TOL.(FAB)</text>
<text x="560.7" y="256.3">FOR LINEAR IN mm.</text>
<text x="558.7" y="292.3">UNSPECIFIED TOL.(M/C)</text>
<text x="559.6" y="294.7">FOR ANGULAR IN mm.</text>
<text x="558.7" y="313.7">UNSPECIFIED TOL.(M/C)</text>
<text x="560.6" y="316.1">FOR LINEAR IN mm.</text>
</g>
</svg>
